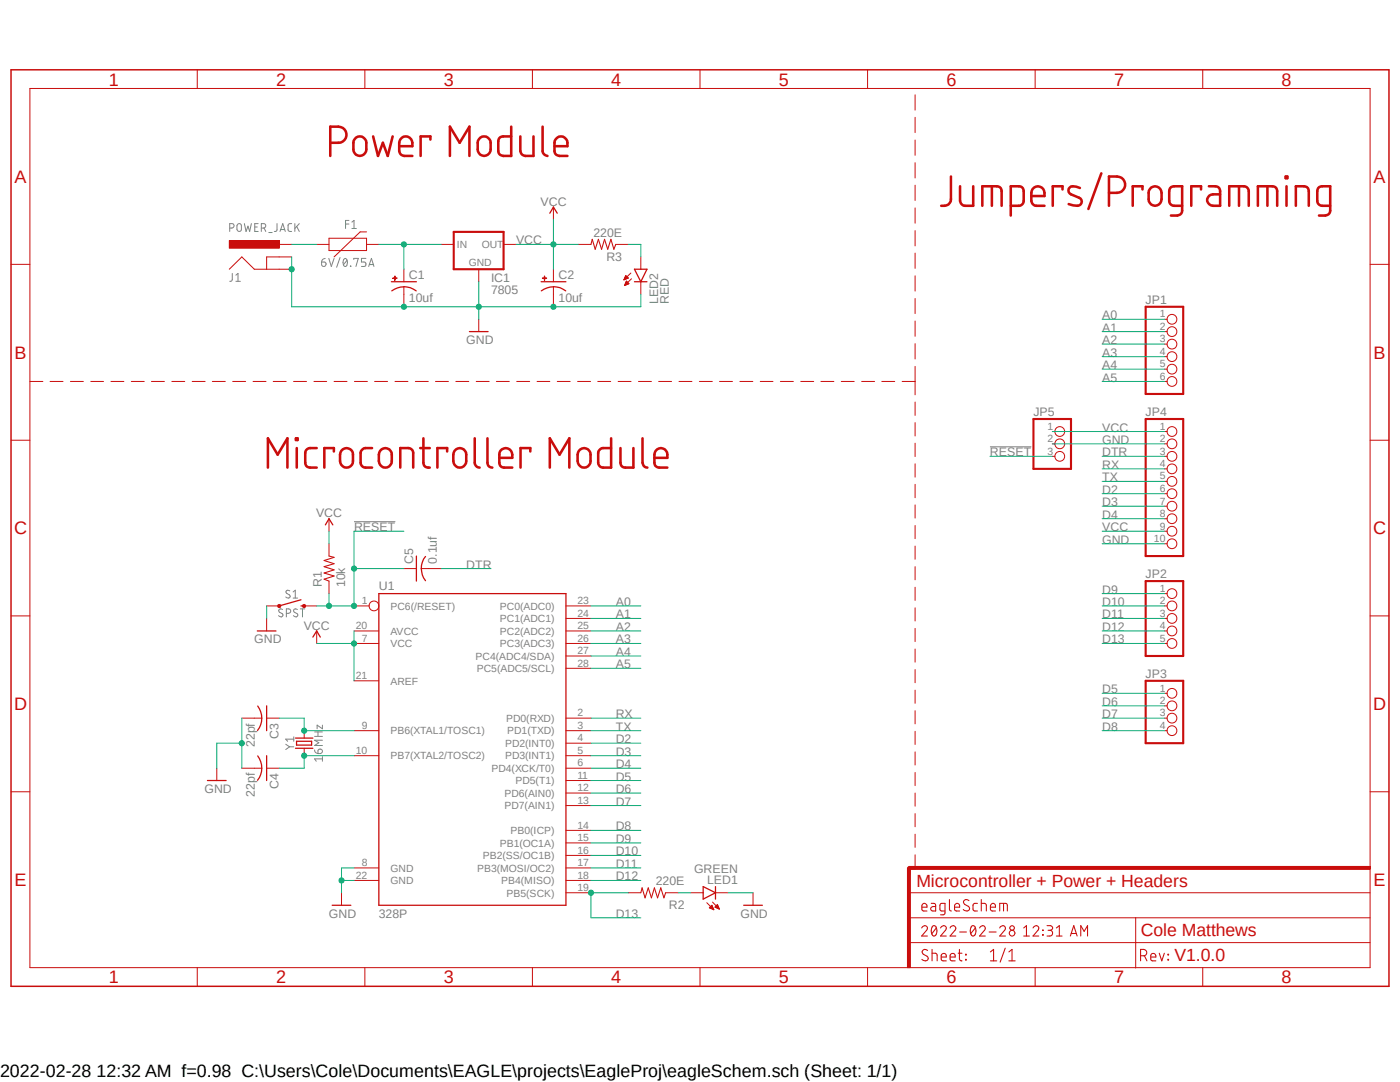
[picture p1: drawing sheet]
<svg xmlns="http://www.w3.org/2000/svg" width="279mm" height="216mm" viewBox="0 0 279 216" stroke-linecap="round" stroke-linejoin="round" font-family="sans-serif">
<path d="M1.9 13.6l275.6 183.6M277.5 13.6l-275.6 183.6" fill="none" stroke="#fff" stroke-width=".2"/>
<g fill="none" stroke="#808080" stroke-width=".2">
<path d="M45.8 45.5h.5a.48 .48 0 0 0 .4-.3 .48 .48 0 0 0-.2-.5l-.7-.1v1.6M46.4 54.6v1.2a.38 .38 0 0 1-.6 .3M47.1 56.1h.9M47.1 54.9l.4-.3v1.5M47.4 44.8a.43 .43 0 0 1 .5-.2 .43 .43 0 0 1 .3 .4v.8a.45 .45 0 0 1-.5 .4 .45 .45 0 0 1-.4-.4zM48.8 44.6l.3 1.6 .4-1.1 .3 1.1 .4-1.6M50.8 45.3h.6M51.5 44.6h-.7v1.6h.7M52.2 45.5h.4a.45 .45 0 0 0 .4-.4 .45 .45 0 0 0-.4-.5h-.4v1.6M52.7 45.5l.3 .7M53.6 46.4h.7M55.3 44.6v1.2a.4 .4 0 0 1-.6 .4"/>
<path d="M55.9 46.2l.5-1.6 .5 1.6M56 45.8h.8M58.2 44.6l-.5 .1-.2 .3v1l.7 .2M58.8 44.6v1.6M59.2 45.2l.5 1M59.7 44.6l-.9 1M64.2 52.3h.5a.44 .44 0 0 1 .4 .5 .44 .44 0 0 1-.5 .4 .44 .44 0 0 1-.4-.5zM64.9 51.6a.72 .72 0 0 0-.7 .7M65.6 51.6l.5 1.6 .6-1.6M67.9 51.4l-.7 1.9M68.7 51.6h.2a.98 .98 0 0 1 0 1.6 .98 .98 0 0 1-.2-1.6zM69 44.7h.6"/>
<path d="M69.3 51.9l-.8 .9M69.6 44h-.6v1.6M69.9 53.1l.1 .1zM70.2 44.3l.5-.3v1.6M70.2 45.6h.9M70.6 51.8v-.2h.9l-.5 1.6M73 51.6h-.9v.7h.5a.45 .45 0 0 1 .4 .4 .45 .45 0 0 1-.4 .5h-.5M73.6 53.2l.5-1.6 .5 1.6M73.7 52.8h.8M197.6 89.2h8.2M57.8 117.9a.45 .45 0 0 0-.7 .2l.1 .3 .5 .3a.34 .34 0 0 1 .2 .4 .34 .34 0 0 1-.3 .2l-.6-.2M58.5 118.1l.4-.3v1.5"/>
<path d="M58.5 119.3h.9M70.7 104.1h8.2M56.4 121.6l-.2-.1a.38 .38 0 0 0-.5 .1 .38 .38 0 0 0 .1 .6l.5 .2a.37 .37 0 0 1 .2 .4 .37 .37 0 0 1-.4 .3l-.5-.2M57.1 122.4h.5l.4-.2a.44 .44 0 0 0-.4-.7h-.5v1.6M59.4 121.6l-.2-.1a.38 .38 0 0 0-.6 .1 .38 .38 0 0 0 .2 .6l.5 .2a.37 .37 0 0 1 .1 .4 .37 .37 0 0 1-.3 .3l-.6-.2M59.9 121.5h.9M60.4 121.5v1.6M57 148.5l.8 .5M57.8 149l-.8 .6M57.8 149h.8M58.6 147.5h-1.6l.4 .4M58.6 147v.9"/>
<path d="M62.8 149.6a.66 .66 0 0 0 .7 .8M62.8 146.9h1.5M62.8 146h1.5M63.5 146v.9M63.5 149.6a.46 .46 0 0 1 .8 .1 .46 .46 0 0 1-.4 .7h-.4zM64.3 151.4h-1.5l.3 .5M64.3 144.7v.7l-1-.7v.7M64.3 151v.9M64.3 147.7h-1.5l.8 .5-.8 .6h1.5"/>
</g>
<g fill="none" stroke="#c90d0c" stroke-width=".2">
<path d="M182.6 18.9v3.1M182.6 23.4v3.1M182.6 27.9v3.1M182.6 32.5v3M182.6 37v3M80.6 57.2v1.5M182.6 41.5v3M182.6 46v3.1M182.6 50.5v3.1M182.6 55v3.1M182.6 59.6v3M6 76.1h2.6"/>
<path d="M10 76.1h2.6M14.1 76.1h2.5M18.1 76.1h2.6M22.1 76.1h2.6M26.2 76.1h2.6M30.2 76.1h2.6M34.3 76.1h2.6M38.4 76.1h2.5M42.4 76.1h2.6M46.4 76.1h2.6M50.5 76.1h2.6M54.5 76.1h2.6"/>
<path d="M58.6 76.1h2.6M62.7 76.1h2.5M66.7 76.1h2.6M70.7 76.1h2.6M74.8 76.1h2.5M78.8 76.1h2.6M82.9 76.1h2.6M86.9 76.1h2.6M91 76.1h2.6M95 76.1h2.6M99.1 76.1h2.5M103.1 76.1h2.6"/>
<path d="M107.2 76.1h2.5M111.2 76.1h2.6M115.3 76.1h2.6M119.3 76.1h2.6M123.4 76.1h2.5M127.4 76.1h2.6M131.4 76.1h2.6M135.5 76.1h2.6M139.6 76.1h2.6M143.6 76.1h2.6M147.7 76.1h2.5M151.7 76.1h2.6"/>
<path d="M155.7 76.1h2.6M159.8 76.1h2.6M163.8 76.1h2.6M167.9 76.1h2.6M172 76.1h2.5M176 76.1h2.6M180 76.1h2.6M182.6 64.1v3M182.6 68.6v3M182.6 73.1v5.7M182.6 80.2v2.7M182.6 84.3v2.7"/>
<path d="M182.6 88.4v2.7M182.6 92.5v2.7M182.6 96.6v2.7M182.6 100.8v2.6M182.6 104.9v2.6M182.6 109v2.6M182.6 113.1v2.6M182.6 117.2v2.6M182.6 121.3v2.6M182.6 125.4v2.6M182.6 129.5v2.6M182.6 133.6v2.6"/>
<path d="M182.6 137.7v2.6M182.6 141.8v2.6M182.6 145.9v2.6M182.6 150v2.7M182.6 154.1v2.7M182.6 158.2v2.7M182.6 162.3v2.7M182.6 166.5v2.6M182.6 170.6v2.6"/>
</g>
<g fill="none" stroke="#c90d0c" stroke-width=".51">
<path d="M65.9 28.5h1.6a1.61 1.61 0 0 0 1.7-1.6 1.61 1.61 0 0 0-1.7-1.6h-1.6v5.8M71 27.5a1.28 1.28 0 0 1 1.4-.2 1.28 1.28 0 0 1 .7 1.2v1.3a1.29 1.29 0 0 1-1.3 1.3 1.29 1.29 0 0 1-1.3-1.3l.1-1.7zM74.5 27.2l.9 3.9 1-2.6 1 2.6 1-3.9M79.7 29.2h2.6a1.39 1.39 0 0 0-.6-1.7 1.39 1.39 0 0 0-1.8 .3 3.6 3.6 0 0 0-.1 2.6 1.03 1.03 0 0 0 .8 .7h1.7M85.9 27.9v-.7h-2v3.9M89.8 31.1v-5.8l1.9 3.2 2-3.2v5.8M95.8 27.5a1.28 1.28 0 0 1 1.4-.2 1.28 1.28 0 0 1 .7 1.2v1.3a1.29 1.29 0 0 1-1.3 1.3 1.29 1.29 0 0 1-1.3-1.3l.1-1.7zM102 25.3v5.8h-1.6a1 1 0 0 1-1-1v-1.9a.92 .92 0 0 1 1-1h1.6M103.8 27.2v2.9a1.07 1.07 0 0 0 1 1h1.7v-3.9M108.3 25.3v4.8a1.07 1.07 0 0 0 1 1M110.7 29.2h2.5a1.37 1.37 0 0 0-.5-1.7 1.37 1.37 0 0 0-1.8 .3 3.8 3.8 0 0 0-.2 2.6 1.02 1.02 0 0 0 .9 .7h1.6M189.8 35.2v4.6a1.44 1.44 0 0 1-2 1.3"/>
<path d="M191.6 37.2v2.9a1.07 1.07 0 0 0 1 1h1.6v-3.9M198 37.2v3.9M205.8 39.1h2.6a1.39 1.39 0 0 0-.5-1.7 1.39 1.39 0 0 0-1.8 .3 3.7 3.7 0 0 0-.2 2.7 1.03 1.03 0 0 0 .9 .7h1.6M212 37.8v-.6h-1.9v3.9M215.5 37.5a1.71 1.71 0 0 0-2-.1 .82 .82 0 0 0 .2 1.4l1.6 .7a.83 .83 0 0 1 .6 .9 .83 .83 0 0 1-.8 .7l-1.8-.4M219.8 34.6l-2.6 7.1M221.3 38.5a2.78 2.78 0 0 0 2.9-.6 1.62 1.62 0 0 0 .2-1.7 1.62 1.62 0 0 0-1.5-1h-1.6v5.9M228 37.8v-.6h-1.9v3.9M229.7 37.4a1.32 1.32 0 0 1 2.1 1.1v1.3a1.29 1.29 0 0 1-1.3 1.3 1.29 1.29 0 0 1-1.3-1.3l.1-1.7zM239.7 37.8v-.6h-2v3.9M241.3 37.2h1.2a.92 .92 0 0 1 1 .9v3h-1.4a1.14 1.14 0 0 1-1.2-1.2 1.14 1.14 0 0 1 1.2-1.1h1.4M247.3 37.2v3.9"/>
<path d="M252.9 37.2v3.9M256.6 35.2h.3v.4h-.3zM256.8 37.2v3.9M196 41.1v-3.9h2.9a.92 .92 0 0 1 1 .9v3M201.7 41.1h1.6a1 1 0 0 0 1-1v-2a.92 .92 0 0 0-1-.9h-1.6v5.8M235.9 41.1h-1.6a1 1 0 0 1-1-1v-2a.92 .92 0 0 1 1-.9h1.6v4.8a.97 .97 0 0 1-1 1h-1.2M245.3 41.1v-3.9h2.9a.97 .97 0 0 1 1 .9v3M251 41.1v-3.9h2.9a.92 .92 0 0 1 1 .9v3M258.6 41.1v-3.9h1.6a.92 .92 0 0 1 1 .9v3M265.5 41.1h-1.6a1 1 0 0 1-1-1v-2a.92 .92 0 0 1 1-.9h1.6v4.8a.97 .97 0 0 1-1 1h-1.3M53.5 93.3v-5.8l1.9 3.2 2-3.2v5.8M59.1 87.5h.3v.3h-.3z"/>
<path d="M59.2 89.4v3.9M63.2 89.4h-1.3a1 1 0 0 0-1 1v1.9a.92 .92 0 0 0 1 1h1.3M66.6 90.1v-.7h-1.9v3.9M68.1 90a1.29 1.29 0 0 1 1.5-.5 1.29 1.29 0 0 1 .8 1.2v1.3a1.29 1.29 0 0 1-1.2 1.3 1.29 1.29 0 0 1-1.3-1.3v-1.3zM74.3 89.4h-1.4a1.07 1.07 0 0 0-.9 1v1.9a1 1 0 0 0 .9 1h1.4M75.9 90a1.29 1.29 0 0 1 1.4-.5 1.29 1.29 0 0 1 .9 1.2v1.3a1.29 1.29 0 0 1-1.3 1.3 1.29 1.29 0 0 1-1.3-1.3v-1.3zM79.9 93.3v-3.9h1.6a1 1 0 0 1 1 1v2.9M83.9 89.4h1.9M84.5 87.5v4.8a.99 .99 0 0 0 1.3 1M89.2 90.1v-.7h-1.9v3.9M90.7 90a1.29 1.29 0 0 1 1.5-.5 1.29 1.29 0 0 1 .8 1.2v1.3a1.29 1.29 0 0 1-1.2 1.3 1.29 1.29 0 0 1-1.3-1.3v-1.3zM94.7 87.5v4.8a1 1 0 0 0 1 1"/>
<path d="M97.3 87.5v4.8a.92 .92 0 0 0 1 1M99.7 91.4h2.5a1.39 1.39 0 0 0-.6-1.8 1.39 1.39 0 0 0-1.7 .4 4.6 4.6 0 0 0-.2 2.6 .88 .88 0 0 0 .9 .7h1.6M105.8 90.1v-.7h-1.9v3.9M109.7 93.3v-5.8l2 3.2 1.9-3.2v5.8M115.5 90a1.29 1.29 0 0 1 1.5-.5 1.29 1.29 0 0 1 .9 1.2v1.3a1.29 1.29 0 0 1-1.3 1.3 1.29 1.29 0 0 1-1.3-1.3v-1.3zM122 87.5v5.8h-1.6a.97 .97 0 0 1-1-1v-1.9a1.07 1.07 0 0 1 1-1h1.6M123.8 89.4v2.9a.92 .92 0 0 0 1 1h1.6v-3.9M128.2 87.5v4.8a1 1 0 0 0 1 1M130.6 91.4h2.6a1.43 1.43 0 0 0-1.7-1.9 1.31 1.31 0 0 0-.9 1.2v1.6a.92 .92 0 0 0 1 1h1.6"/>
</g>
<path d="M78.1 56.2h5M80.6 57.2a4 4 0 0 1 2.5 .8M80.6 57.2a4.1 4.1 0 0 0-2.4 .8" fill="none" stroke="#c90d0c" stroke-width=".25"/>
<path d="M78.4 55.5h.8z" fill-rule="evenodd" fill="#c90d0c"/>
<path d="M78.4 55.5h.8z" fill="none" stroke="#c90d0c" stroke-width=".2"/>
<path d="M78.8 55.1l.1 .8z" fill-rule="evenodd" fill="#c90d0c"/>
<path d="M78.8 55.1l.1 .8zM80.6 53.7v2.5M80.6 58.7v2.5M110.4 57.2v1.5" fill="none" stroke="#c90d0c" stroke-width=".2"/>
<path d="M108 56.2h4.9M110.4 57.2a3.8 3.8 0 0 1 2.5 .8M110.4 57.2a4.1 4.1 0 0 0-2.4 .8" fill="none" stroke="#c90d0c" stroke-width=".25"/>
<path d="M108.2 55.5h.9z" fill-rule="evenodd" fill="#c90d0c"/>
<path d="M108.2 55.5h.9z" fill="none" stroke="#c90d0c" stroke-width=".2"/>
<path d="M108.6 55.1l.1 .8z" fill-rule="evenodd" fill="#c90d0c"/>
<path d="M45.8 53.7l2.5-2.4 2.5 2.4h4.9M55.7 51.3h-2.5v2.4M108.6 55.1l.1 .8zM110.4 53.7v2.5M110.4 58.7v2.5" fill="none" stroke="#c90d0c" stroke-width=".2"/>
<path d="M45.8 48h10v1.5h-10z" fill-rule="evenodd" fill="#c90d0c"/>
<g fill="none" stroke="#c90d0c" stroke-width=".2">
<path d="M45.8 48h10v1.5h-10zM55.7 51.3h2.5M55.7 53.7h2.5M55.7 48.8h2.5M88.1 48.8h2.5M95.5 53.7v2.5M100.5 48.8h2.5M110.4 41.3v2.5M95.5 63.7v2.5M65.7 108.5v2.5M65.7 116v2.4M70.7 128.4h4.9"/>
<path d="M70.7 135.8h4.9M70.7 125.9h4.9M70.7 120.9h3M112.9 128.4h5M112.9 125.9h5M112.9 133.3h5M112.9 130.9h5M112.9 123.4h5M112.9 120.9h5M48.3 153.3h3.9M48.3 143.3h3.9M53.2 153.3h2.5"/>
<path d="M53.2 143.3h2.5M60.7 145.8v1.5M60.7 149.3v1.5M70.7 150.8h4.9M70.7 145.8h4.9M112.9 150.8h5M112.9 145.8h5M112.9 158.2h5M112.9 155.7h5M112.9 153.3h5M112.9 148.3h5M112.9 143.3h5"/>
<path d="M70.7 173.2h4.9M70.7 175.7h4.9M112.9 178.1h5M112.9 173.2h5M112.9 175.7h5M112.9 170.7h5M112.9 168.2h5M112.9 165.7h5M112.9 160.7h5"/>
<circle cx="74.6" cy="120.9" r=".98"/>
</g>
<path d="M90.6 46.3h9.9v7.4h-9.9z" fill="none" stroke="#c90d0c" stroke-width=".42"/>
<path d="M109.7 42.5l.7-1.2 .8 1.2M93.7 66.2h3.7M60.1 119.7l-4.4 1.2M75.6 118.4h37.3v62.2h-37.3zM60.1 120.9h.6M51.4 140.9a4 4 0 0 1 0 4.9M51.4 150.8a4 4 0 0 1 0 4.9M53.2 140.8v5M53.2 150.8v4.9M59 147.3h3.4M59 149.3h3.4M59.2 147.9h3v.8h-3z" fill="none" stroke="#c90d0c" stroke-width=".25"/>
<path d="M65.7 111l1 .2-2 .6 2 .7-2 .6 2 .6-2 .6 2 .6-2 .7 1 .4" fill="none" stroke="#c90d0c" stroke-width=".21"/>
<path d="M55.5 120.7h.5v.5h-.5z" fill-rule="evenodd" fill="#c90d0c"/>
<path d="M55.5 120.7h.5v.5h-.5z" fill="none" stroke="#c90d0c" stroke-width=".2"/>
<path d="M60.5 120.7h.4v.5h-.4z" fill-rule="evenodd" fill="#c90d0c"/>
<g fill="none" stroke="#c90d0c" stroke-width=".2">
<path d="M65.7 103.5v2.5M80.6 113.5h2.5M84.1 113.5h4M53.2 120.9h2.5M53.2 123.4v2.5M60.5 120.7h.4v.5h-.4zM60.7 120.9h2.5M63.2 125.9v2.5M43.3 153.3v2.4M68.2 178.1v2.5M125.4 178.1h2.5M132.8 178.1h2.5"/>
<path d="M137.8 178.1h2.5M142.8 178.1h2.5M150.3 178.1v2.5M141.1 180.1l1.4 1.4M141.6 181.1l.5-.5 .4 .9zM141.6 181.1h.7M141.6 181.1h.6M141.7 181h.5M141.8 181.2h.5M141.8 180.9h.4M141.9 180.8h.3M142 181.3h.4"/>
<path d="M142 180.7h.1M142.2 180l1.4 1.4M142.2 181.4h.2M142.4 181.5h.1M142.7 181h.7M142.8 180.9h.5M142.8 181.1h.6M142.9 180.8h.4M143 180.7h.3M143 181.1h.5M143 180.6h.3M143.1 180.6h.1"/>
<path d="M143.2 180.5l.4 .9-.9-.4zM143.2 181.2h.3M143.4 181.3h.1"/>
</g>
<path d="M64.9 104.7l.8-1.2 .7 1.2M83.1 111v5M84.9 111a3.9 3.9 0 0 0 0 4.9M51.4 125.9h3.7M62.4 127.1l.8-1.2 .7 1.2M41.4 155.7h3.7M140.3 176.9l2.5 1.2-2.5 1.3zM142.8 176.9v2.5M66.3 180.6h3.7M148.4 180.6h3.7" fill="none" stroke="#c90d0c" stroke-width=".25"/>
<path d="M127.9 178.1l.2-.9 .6 2 .7-2 .6 2 .6-2 .6 2 .7-2 .6 2 .3-1.1" fill="none" stroke="#c90d0c" stroke-width=".21"/>
<path d="M181.1 173.2h.6v19.9h-.6z" fill-rule="evenodd" fill="#c90d0c"/>
<path d="M181.1 173.2h.6v19.9h-.6z" fill="none" stroke="#c90d0c" stroke-width=".2"/>
<path d="M181.4 172.9h92v.6h-92z" fill-rule="evenodd" fill="#c90d0c"/>
<g fill="none" stroke="#c90d0c" stroke-width=".2">
<path d="M6 17.7h267.4v175.4h-267.4zM39.4 13.9v3.8M72.8 13.9v3.8M106.3 13.9v3.8M139.7 13.9v3.8M173.1 13.9v3.8M206.6 13.9v3.8M240 13.9v3.8M2.2 52.7h3.8M63.2 48.8h2.5M65.7 47.5h7.5v2.5h-7.5zM73.2 48.8h2.4"/>
<path d="M73.2 46.3h-1.3l-5.2 5M115.4 48.8h2.5M122.9 48.8h2.5M124.5 55.8h.1M124.6 55.7h.2M124.6 55.6h.5M124.7 55.5h.5M124.7 55.5h.7M124.7 56.9h.1M124.7 55.4h.6M124.7 56.9h.3M124.8 55.3h.4"/>
<path d="M124.8 56.8h.4M124.8 55.2h.3M124.8 56.7h.6M124.8 56.6h.7M124.8 55.1h.2M124.8 56.5h.6M124.9 55h.1M124.9 56.4h.4M124.9 56.3h.3M125 56.2h.1M125 56.1l.5 .5-.9 .4zM125 56.1h.1"/>
<path d="M125.4 55.5l-.5-.5-.4 .8M125.4 55.5l-.9 .3M125.9 54.5l-1.4 1.3M126 55.6l-1.4 1.4M127.9 51.3v2.4M127.9 56.2v2.5M273.4 52.7h3.8M232.4 63.7h.5M232.4 66.2h.5M232.4 68.7h.5M232.4 71.2h.5M232.4 73.7h.5"/>
<path d="M232.4 76.1h.5M2.2 87.8h3.8M210 86.1h.5M210 88.6h.5M210 91.1h.5M232.4 86.1h.5M232.4 88.6h.5M232.4 91.1h.5M232.4 93.6h.5M232.4 96.1h.5M232.4 98.5h.5M273.4 87.8h3.8"/>
<path d="M232.4 118.4h.5M232.4 101h.5M232.4 103.5h.5M232.4 106h.5M232.4 108.5h.5M2.2 122.9h3.8M232.4 138.3h.5M232.4 120.9h.5M232.4 123.4h.5M232.4 125.9h.5M232.4 128.4h.5M273.4 122.9h3.8"/>
<path d="M2.2 158h3.8M232.4 140.8h.5M232.4 143.3h.5M232.4 145.8h.5M273.4 158h3.8M181.4 172.9h92v.6h-92zM181.4 178.1h92M39.4 193.1v3.7M72.8 193.1v3.7M106.3 193.1v3.7M139.7 193.1v3.7M173.1 193.1v3.7"/>
<path d="M181.4 188.1h92M181.4 183.1h92M206.6 193.1v3.7M226.7 183.1v10.1M240 193.1v3.7"/>
<circle cx="233.9" cy="63.7" r=".98"/>
<circle cx="233.9" cy="73.7" r=".98"/>
<circle cx="233.9" cy="66.2" r=".98"/>
<circle cx="233.9" cy="68.7" r=".98"/>
<circle cx="233.9" cy="71.2" r=".98"/>
<circle cx="233.9" cy="76.1" r=".98"/>
<circle cx="211.5" cy="86.1" r=".98"/>
<circle cx="211.5" cy="88.6" r=".98"/>
<circle cx="211.5" cy="91.1" r=".98"/>
<circle cx="233.9" cy="88.6" r=".98"/>
<circle cx="233.9" cy="96.1" r=".98"/>
<circle cx="233.9" cy="93.6" r=".98"/>
<circle cx="233.9" cy="98.5" r=".98"/>
<circle cx="233.9" cy="91.1" r=".98"/>
<circle cx="233.9" cy="86.1" r=".98"/>
<circle cx="233.9" cy="103.5" r=".98"/>
<circle cx="233.9" cy="108.5" r=".98"/>
<circle cx="233.9" cy="101" r=".98"/>
<circle cx="233.9" cy="106" r=".98"/>
<circle cx="233.9" cy="118.4" r=".98"/>
<circle cx="233.9" cy="125.9" r=".98"/>
<circle cx="233.9" cy="120.9" r=".98"/>
<circle cx="233.9" cy="128.4" r=".98"/>
<circle cx="233.9" cy="138.3" r=".98"/>
<circle cx="233.9" cy="123.4" r=".98"/>
<circle cx="233.9" cy="140.8" r=".98"/>
<circle cx="233.9" cy="143.3" r=".98"/>
<circle cx="233.9" cy="145.8" r=".98"/>
</g>
<path d="M182.6 173.2h-1.2v1.2" fill="none" stroke="#c90d0c" stroke-width=".64"/>
<g fill="none" stroke="#c90d0c" stroke-width=".21">
<path d="M117.9 48.8l.3-1 .6 1.9 .6-1.9 .7 1.9 .5-1.9 .7 1.9 .6-1.9 .6 1.9 .4-.9M189.5 179.5v1.9l.2 .3 .2 .1M193.4 179.7a.62 .62 0 0 0-.7-.2 .62 .62 0 0 0-.4 .5l.2 .5 .8 .3a.52 .52 0 0 1 .1 .8 .52 .52 0 0 1-.7 .1l-.5-.2M195.8 179.5v2.3M183.9 185.2a.57 .57 0 0 1 .8-.5 .57 .57 0 0 1 .2 .9l-1 1.2h1.2M184 181h1a.53 .53 0 0 0-.4-.7 .53 .53 0 0 0-.6 .5v.6l.1 .3 .9 .1M185.1 189.7a.62 .62 0 0 0-.6-.3 .62 .62 0 0 0-.5 .5l.3 .5 .7 .4a.52 .52 0 0 1 .2 .7 .52 .52 0 0 1-.8 .2l-.4-.3M185.8 180.3h.8l.1 .3v1.2h-.5a.44 .44 0 0 1-.4-.7l.4-.2h.5M186 190.2h.6l.4 .2v1.3M186 189.4v2.3M186.1 184.8l.5-.1a1.38 1.38 0 0 1 0 2l-.2 .1a1.33 1.33 0 0 1-.3-2zM186.9 185.2l-.9 1.1"/>
<path d="M187.7 185.2a.57 .57 0 0 1 .8-.5 .57 .57 0 0 1 .2 .9l-1 1.2h1.1M187.8 191h1a.53 .53 0 0 0-.3-.7 .53 .53 0 0 0-.7 .4l.1 .9 .3 .1h.6M188.6 181.8l-.9-.1a1.31 1.31 0 0 1-.1-1.2l.1-.2h.9v2.1l-.9 .1M189.6 191h1a.53 .53 0 0 0-.3-.7 .53 .53 0 0 0-.7 .4l.1 .9 .3 .1h.6M189.6 185.2a.56 .56 0 0 1 .8-.5 .56 .56 0 0 1 .2 .9l-1 1.2h1.2M190.5 181h1a.54 .54 0 0 0-.3-.7 .54 .54 0 0 0-.7 .5v.8l.4 .2h.6M191.2 190.2h.8M191.5 189.4v1.9l.2 .4h.3M191.5 186h1.4M192.7 190.4l.1 .1zM192.7 191.4l.1 .2zM193.9 184.8l.5-.1a1.38 1.38 0 0 1 0 2l-.2 .1a1.33 1.33 0 0 1-.3-2z"/>
<path d="M194.6 185.2l-.9 1.1M195.1 180.3h-.7l-.2 .3v1l.9 .2M195.5 185.2a.57 .57 0 0 1 .8-.5 .57 .57 0 0 1 .2 .9l-1 1.2h1.1M195.8 180.3h.7l.3 .2v1.3M197.4 186h1.4M197.7 181h1a.54 .54 0 0 0-.4-.7 .54 .54 0 0 0-.6 .5v.8l.3 .2h.7M197.7 191.7h1.2M197.7 189.9l.6-.5v2.3M199.5 181.8v-1.5h1.4l.1 .3v1.2M199.5 185.2a.57 .57 0 0 1 .8-.5 .57 .57 0 0 1 .2 .9l-1 1.2h1.2M200.3 180.3v1.5M200.6 189.2l-1 2.8"/>
<path d="M201.3 191.7h1.3M201.3 189.9l.7-.5v2.3M204.3 186.8h1.1M204.3 185.2l.6-.5v2.1M206.2 185.2a.57 .57 0 0 1 .8-.5 .57 .57 0 0 1 .1 .9l-.9 1.2h1.1M208.1 185.6l.1 .1zM208.1 186.5l.1 .1zM209 184.7h.6a.47 .47 0 0 1 .5 .5 .47 .47 0 0 1-.5 .4h-.4M209.5 185.6a.57 .57 0 0 1 .6 .6 .57 .57 0 0 1-.6 .6h-.5M210.8 186.8h1.2M210.8 185.2l.6-.5v2.1M213.6 186.8l.7-2.1 .7 2.1"/>
<path d="M213.8 186.3h1M215.7 186.8v-2.1l.7 1.1 .6-1.1v2.1M227.6 190.7h.7a.64 .64 0 0 0 .6-.6 .64 .64 0 0 0-.6-.7h-.7v2.3M228.4 190.7l.5 1M229.7 191h1a.53 .53 0 0 0-.4-.7 .53 .53 0 0 0-.6 .4v.9l.3 .1h.7M231.4 190.2l.5 1.5 .5-1.5M233.1 191.4l.1 .2zM233.1 190.4l.1 .1z"/>
<circle cx="202" cy="186.2" r=".58"/>
<circle cx="202" cy="185.2" r=".45"/>
</g>
<path d="M2.2 13.9h275v182.9h-275z" fill="none" stroke="#c90d0c" stroke-width=".3"/>
<path d="M228.6 61.2h7.5v17.4h-7.5zM206.2 83.6h7.5v10h-7.5zM228.6 83.6h7.5v27.4h-7.5zM228.6 116h7.5v14.9h-7.5zM228.6 135.8h7.5v12.5h-7.5z" fill="none" stroke="#c90d0c" stroke-width=".42"/>
<path d="M126.6 53.7h2.5l-1.2 2.5zM126.6 56.2h2.5" fill="none" stroke="#c90d0c" stroke-width=".25"/>
<path d="M75.6 48.8h12.5M80.6 48.8v4.9" fill="none" stroke="#0dab76" stroke-width=".2"/>
<circle cx="80.6" cy="48.8" r=".51" fill="#0dab76"/>
<g fill="none" stroke="#0dab76" stroke-width=".2">
<path d="M103 48.8h7.4M110.4 43.8v9.9"/>
<circle cx="80.6" cy="48.8" r=".51"/>
</g>
<circle cx="110.4" cy="48.8" r=".51" fill="#0dab76"/>
<g fill="none" stroke="#0dab76" stroke-width=".2">
<path d="M110.4 48.8h5M65.7 106v2.5M70.7 125.9v2.5h-7.5"/>
<circle cx="110.4" cy="48.8" r=".51"/>
</g>
<circle cx="70.6" cy="128.4" r=".51" fill="#0dab76"/>
<g fill="none" stroke="#0dab76" stroke-width=".2">
<path d="M95.5 56.2v5M80.6 61.2h29.8M210 86.1h22.4M220 106h12.4M70.7 128.4v7.4"/>
<circle cx="70.6" cy="128.4" r=".51"/>
</g>
<circle cx="95.5" cy="61.2" r=".51" fill="#0dab76"/>
<g fill="none" stroke="#0dab76" stroke-width=".2">
<path d="M58.2 51.3v9.9M95.5 61.2v2.5"/>
<circle cx="95.5" cy="61.2" r=".51"/>
</g>
<circle cx="58.2" cy="53.7" r=".51" fill="#0dab76"/>
<g fill="none" stroke="#0dab76" stroke-width=".2">
<path d="M58.2 61.2h22.4"/>
<circle cx="58.2" cy="53.7" r=".51"/>
</g>
<circle cx="80.6" cy="61.2" r=".51" fill="#0dab76"/>
<g fill="none" stroke="#0dab76" stroke-width=".2">
<path d="M127.9 58.7v2.5h-17.5"/>
<circle cx="80.6" cy="61.2" r=".51"/>
</g>
<circle cx="110.4" cy="61.2" r=".51" fill="#0dab76"/>
<g fill="none" stroke="#0dab76" stroke-width=".2">
<path d="M48.3 148.3h-5v5M48.3 143.3v10"/>
<circle cx="110.4" cy="61.2" r=".51"/>
</g>
<circle cx="48.3" cy="148.3" r=".51" fill="#0dab76"/>
<g fill="none" stroke="#0dab76" stroke-width=".2">
<path d="M68.2 175.7h2.5M70.7 173.2h-2.5v4.9"/>
<circle cx="48.3" cy="148.3" r=".51"/>
</g>
<circle cx="68.2" cy="175.7" r=".51" fill="#0dab76"/>
<g fill="none" stroke="#0dab76" stroke-width=".2">
<path d="M210 88.6h22.4M220 108.5h12.4M53.2 120.9v2.5M55.7 143.3h5v2.5h10M145.3 178.1h5"/>
<circle cx="68.2" cy="175.7" r=".51"/>
</g>
<circle cx="60.7" cy="145.8" r=".51" fill="#0dab76"/>
<g fill="none" stroke="#0dab76" stroke-width=".2">
<path d="M70.7 150.8h-10v2.5h-5"/>
<circle cx="60.7" cy="145.8" r=".51"/>
</g>
<circle cx="60.7" cy="150.8" r=".51" fill="#0dab76"/>
<g fill="none" stroke="#0dab76" stroke-width=".2">
<path d="M65.7 118.4v2.5M63.2 120.9h7.5"/>
<circle cx="60.7" cy="150.8" r=".51"/>
</g>
<circle cx="65.7" cy="120.9" r=".51" fill="#0dab76"/>
<g fill="none" stroke="#0dab76" stroke-width=".2">
<path d="M70.7 113.5v7.4"/>
<circle cx="65.7" cy="120.9" r=".51"/>
</g>
<circle cx="70.6" cy="120.9" r=".51" fill="#0dab76"/>
<g fill="none" stroke="#0dab76" stroke-width=".2">
<path d="M70.7 106v7.5h9.9"/>
<circle cx="70.6" cy="120.9" r=".51"/>
</g>
<circle cx="70.6" cy="113.5" r=".51" fill="#0dab76"/>
<g fill="none" stroke="#0dab76" stroke-width=".2">
<path d="M197.6 91.1h12.4M70.7 106h9.9M125.4 178.1h-7.5v5"/>
<circle cx="70.6" cy="113.5" r=".51"/>
</g>
<circle cx="117.9" cy="178.1" r=".51" fill="#0dab76"/>
<g fill="none" stroke="#0dab76" stroke-width=".2">
<path d="M58.2 48.8h5M125.4 48.8h2.5v2.5M220 63.7h12.4M220 66.2h12.4M220 68.7h12.4M220 71.2h12.4M220 73.7h12.4M220 76.1h12.4M220 91.1h12.4M220 93.6h12.4M220 96.1h12.4M220 98.5h12.4"/>
<path d="M88.1 113.5h9.9M220 101h12.4M220 103.5h12.4M220 118.4h12.4M117.9 128.4h10M117.9 120.9h10M117.9 123.4h10M117.9 125.9h10M117.9 130.9h10M117.9 133.3h10M220 128.4h12.4M220 120.9h12.4"/>
<path d="M220 123.4h12.4M220 125.9h12.4M220 138.3h12.4M117.9 143.3h10M117.9 145.8h10M117.9 148.3h10M117.9 150.8h10M117.9 153.3h10M117.9 155.7h10M117.9 158.2h10M220 143.3h12.4M220 145.8h12.4"/>
<path d="M220 140.8h12.4M117.9 160.7h10M117.9 165.7h10M117.9 168.2h10M117.9 170.7h10M117.9 173.2h10M117.9 175.7h10M135.3 178.1h2.5M117.9 183.1h10"/>
<circle cx="117.9" cy="178.1" r=".51"/>
</g>
<g font-size="3.6" fill="#c90d0c">
<text x="21.7" y="17.1">1</text>
<text x="55.1" y="17.1">2</text>
<text x="88.6" y="17.1">3</text>
<text x="122" y="17.1">4</text>
<text x="155.4" y="17.1">5</text>
<text x="188.9" y="17.1">6</text>
<text x="222.3" y="17.1">7</text>
<text x="255.7" y="17.1">8</text>
<text x="2.9" y="36.5">A</text>
<text x="274.1" y="36.5">A</text>
<text x="2.9" y="71.5">B</text>
<text x="274.1" y="71.5">B</text>
<text x="2.8" y="106.6">C</text>
<text x="274" y="106.6">C</text>
<text x="2.8" y="141.7">D</text>
<text x="274" y="141.7">D</text>
<text x="2.9" y="176.8">E</text>
<text x="274.1" y="176.8">E</text>
<text x="21.7" y="196.2">1</text>
<text x="55.1" y="196.2">2</text>
<text x="88.6" y="196.2">3</text>
<text x="122" y="196.2">4</text>
<text x="155.4" y="196.2">5</text>
<text x="188.9" y="196.2">6</text>
<text x="222.3" y="196.2">7</text>
<text x="255.7" y="196.2">8</text>
</g>
<text font-size="3.6" x="0" y="214.9">2022-02-28 12:32 AM f=0.98 C:\Users\Cole\Documents\EAGLE\projects\EagleProj\eagleSchem.sch (Sheet: 1/1)</text>
<g font-size="3.5" fill="#c90d0c">
<text x="182.9" y="176.9">Microcontroller + Power + Headers</text>
<text x="227.7" y="186.9">Cole Matthews</text>
<text x="234.4" y="191.9">V1.0.0</text>
</g>
<g font-size="2.5" fill="#808080">
<text x="107.9" y="41.1">VCC</text>
<text x="118.4" y="47.3">220E</text>
<text x="103" y="48.8">VCC</text>
<text x="121" y="52">R3</text>
<text x="81.6" y="55.6">C1</text>
<text x="98" y="58.7">7805</text>
<text x="98" y="56.2">IC1</text>
<text x="111.5" y="55.6">C2</text>
<text x="81.6" y="60.3">10uf</text>
<text x="111.5" y="60.3">10uf</text>
<text x="131.4" y="60.7" transform="rotate(-90 131.4 60.7)">LED2</text>
<text x="133.5" y="60.7" transform="rotate(-90 133.5 60.7)">RED</text>
<text x="220" y="63.7">A0</text>
<text x="228.6" y="60.6">JP1</text>
<text x="93" y="68.7">GND</text>
<text x="220" y="66.2">A1</text>
<text x="220" y="68.7">A2</text>
<text x="220" y="71.2">A3</text>
<text x="220" y="73.7">A4</text>
<text x="220" y="76.2">A5</text>
<text x="206.2" y="83">JP5</text>
<text x="228.6" y="83">JP4</text>
<text x="220" y="86.1">VCC</text>
<text x="220" y="88.6">GND</text>
<text x="197.6" y="91.1">RESET</text>
<text x="220" y="91.1">DTR</text>
<text x="220" y="93.6">RX</text>
<text x="220" y="96.1">TX</text>
<text x="220" y="98.5">D2</text>
<text x="220" y="101">D3</text>
<text x="63.1" y="103.2">VCC</text>
<text x="70.7" y="106">RESET</text>
<text x="220" y="106">VCC</text>
<text x="220" y="103.5">D4</text>
<text x="82.5" y="112.5" transform="rotate(-90 82.5 112.5)">C5</text>
<text x="87.2" y="112.5" transform="rotate(-90 87.2 112.5)">0.1uf</text>
<text x="93" y="113.5">DTR</text>
<text x="220" y="108.5">GND</text>
<text x="64.2" y="117.2" transform="rotate(-90 64.2 117.2)">R1</text>
<text x="68.9" y="117.2" transform="rotate(-90 68.9 117.2)">10k</text>
<text x="75.6" y="117.7">U1</text>
<text x="220" y="118.4">D9</text>
<text x="228.6" y="115.3">JP2</text>
<text x="60.6" y="125.6">VCC</text>
<text x="122.9" y="120.9">A0</text>
<text x="122.9" y="123.4">A1</text>
<text x="122.9" y="125.9">A2</text>
<text x="220" y="120.9">D10</text>
<text x="220" y="123.4">D11</text>
<text x="220" y="125.9">D12</text>
<text x="50.8" y="128.4">GND</text>
<text x="122.9" y="128.4">A3</text>
<text x="122.9" y="130.9">A4</text>
<text x="220" y="128.4">D13</text>
<text x="122.9" y="133.3">A5</text>
<text x="228.6" y="135.2">JP3</text>
<text x="122.9" y="143.3">RX</text>
<text x="220" y="138.3">D5</text>
<text x="220" y="140.8">D6</text>
<text x="220" y="143.3">D7</text>
<text x="50.8" y="149.1" transform="rotate(-90 50.8 149.1)">22pf</text>
<text x="55.6" y="147.4" transform="rotate(-90 55.6 147.4)">C3</text>
<text x="122.9" y="145.8">TX</text>
<text x="122.9" y="148.3">D2</text>
<text x="220" y="145.8">D8</text>
<text x="122.9" y="150.8">D3</text>
<text x="122.9" y="153.3">D4</text>
<text x="122.9" y="155.7">D5</text>
<text x="40.8" y="158.2">GND</text>
<text x="50.8" y="159" transform="rotate(-90 50.8 159)">22pf</text>
<text x="55.6" y="157.4" transform="rotate(-90 55.6 157.4)">C4</text>
<text x="122.9" y="158.2">D6</text>
<text x="122.9" y="160.7">D7</text>
<text x="122.9" y="165.7">D8</text>
<text x="122.9" y="168.2">D9</text>
<text x="122.9" y="170.7">D10</text>
<text x="122.9" y="173.2">D11</text>
<text x="122.9" y="175.7">D12</text>
<text x="130.9" y="176.7">220E</text>
<text x="138.5" y="174.3">GREEN</text>
<text x="141.1" y="176.4">LED1</text>
<text x="65.7" y="183.1">GND</text>
<text x="75.6" y="183.1">328P</text>
<text x="122.9" y="183.1">D13</text>
<text x="133.5" y="181.4">R2</text>
<text x="147.8" y="183.1">GND</text>
</g>
<g font-size="2.1" fill="#808080">
<text x="91.2" y="49.4">IN</text>
<text x="93.6" y="53">GND</text>
<text x="96.1" y="49.4">OUT</text>
<text x="231.4" y="63.3">1</text>
<text x="231.4" y="65.8">2</text>
<text x="231.4" y="68.3">3</text>
<text x="231.4" y="70.8">4</text>
<text x="231.4" y="73.3">5</text>
<text x="231.4" y="75.8">6</text>
<text x="209" y="85.7">1</text>
<text x="209" y="88.2">2</text>
<text x="231.4" y="85.7">1</text>
<text x="231.4" y="88.2">2</text>
<text x="209" y="90.7">3</text>
<text x="231.4" y="90.7">3</text>
<text x="231.4" y="93.2">4</text>
<text x="231.4" y="95.7">5</text>
<text x="231.4" y="98.2">6</text>
<text x="231.4" y="100.7">7</text>
<text x="231.4" y="103.2">8</text>
<text x="231.4" y="105.7">9</text>
<text x="230.3" y="108.1">10</text>
<text x="231.4" y="118.1">1</text>
<text x="71" y="125.6">20</text>
<text x="72.2" y="120.6">1</text>
<text x="77.9" y="121.7">PC6(/RESET)</text>
<text x="99.8" y="124.2">PC1(ADC1)</text>
<text x="99.8" y="121.7">PC0(ADC0)</text>
<text x="115.2" y="125.6">25</text>
<text x="115.2" y="123.1">24</text>
<text x="115.2" y="120.6">23</text>
<text x="231.4" y="120.6">2</text>
<text x="231.4" y="123.1">3</text>
<text x="231.4" y="125.6">4</text>
<text x="72.2" y="128.1">7</text>
<text x="77.9" y="129.1">VCC</text>
<text x="77.9" y="126.7">AVCC</text>
<text x="94.9" y="131.6">PC4(ADC4/SDA)</text>
<text x="99.8" y="129.1">PC3(ADC3)</text>
<text x="99.8" y="126.6">PC2(ADC2)</text>
<text x="115.2" y="130.5">27</text>
<text x="115.2" y="128.1">26</text>
<text x="231.4" y="128.1">5</text>
<text x="71" y="135.5">21</text>
<text x="77.9" y="136.6">AREF</text>
<text x="95.2" y="134.1">PC5(ADC5/SCL)</text>
<text x="115.2" y="133">28</text>
<text x="115.2" y="143">2</text>
<text x="231.4" y="138">1</text>
<text x="231.4" y="140.5">2</text>
<text x="231.4" y="143">3</text>
<text x="72.2" y="145.5">9</text>
<text x="77.9" y="146.6">PB6(XTAL1/TOSC1)</text>
<text x="100.8" y="149">PD2(INT0)</text>
<text x="101" y="144.1">PD0(RXD)</text>
<text x="101.2" y="146.6">PD1(TXD)</text>
<text x="115.2" y="148">4</text>
<text x="115.2" y="145.5">3</text>
<text x="231.4" y="145.5">4</text>
<text x="71" y="150.5">10</text>
<text x="77.9" y="151.5">PB7(XTAL2/TOSC2)</text>
<text x="98.1" y="154">PD4(XCK/T0)</text>
<text x="100.8" y="151.5">PD3(INT1)</text>
<text x="115.2" y="155.4">11</text>
<text x="115.2" y="152.9">6</text>
<text x="115.2" y="150.5">5</text>
<text x="100.7" y="161.5">PD7(AIN1)</text>
<text x="100.7" y="159">PD6(AIN0)</text>
<text x="102.9" y="156.5">PD5(T1)</text>
<text x="115.2" y="160.4">13</text>
<text x="115.2" y="157.9">12</text>
<text x="101.9" y="166.5">PB0(ICP)</text>
<text x="115.2" y="167.9">15</text>
<text x="115.2" y="165.4">14</text>
<text x="72.2" y="172.8">8</text>
<text x="77.9" y="173.9">GND</text>
<text x="95.2" y="173.9">PB3(MOSI/OC2)</text>
<text x="96.4" y="171.4">PB2(SS/OC1B)</text>
<text x="99.7" y="169">PB1(OC1A)</text>
<text x="115.2" y="172.8">17</text>
<text x="115.2" y="170.4">16</text>
<text x="71" y="175.3">22</text>
<text x="77.9" y="176.4">GND</text>
<text x="100" y="176.4">PB4(MISO)</text>
<text x="101.1" y="178.9">PB5(SCK)</text>
<text x="115.2" y="177.8">19</text>
<text x="115.2" y="175.3">18</text>
</g>
</svg>
